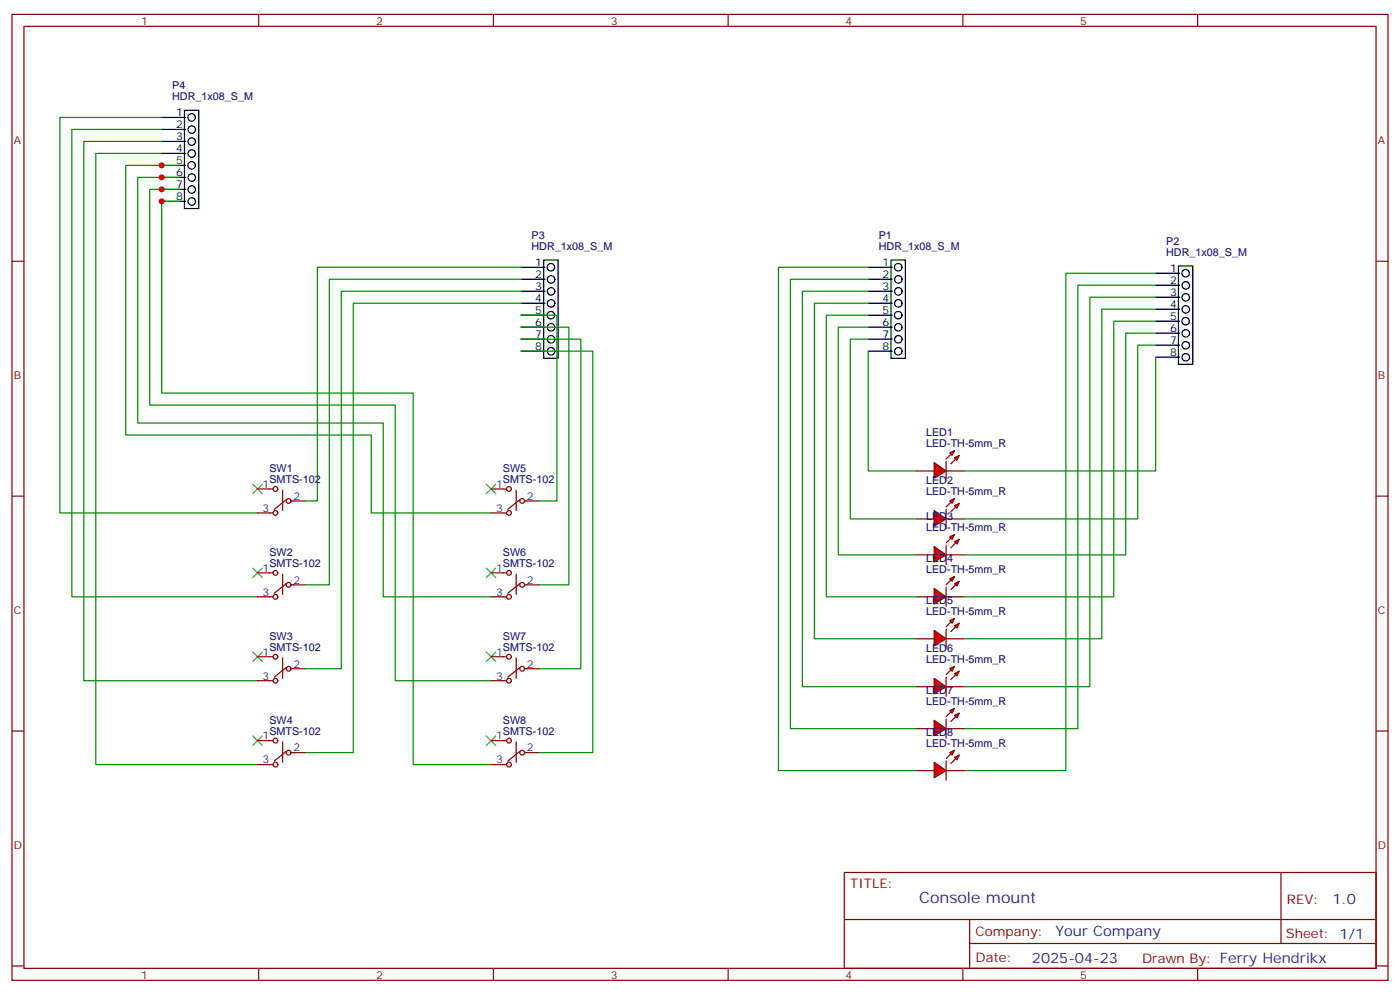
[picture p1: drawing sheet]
<svg xmlns="http://www.w3.org/2000/svg" width="412mm" height="293mm" viewBox="0 0 412 293" stroke-linecap="round" stroke-linejoin="round" font-family="sans-serif">
<g fill="none" stroke="#870000" stroke-width=".35">
<path d="M3.5 4.2h405.4v284.4h-405.4zM7.1 7.8h398.2v277.2h-398.2zM76.2 4.2v3.6M145.3 4.2v3.6M214.5 4.2v3.6M283.6 4.2v3.6M352.8 4.2v3.6M3.5 76.9h3.6M405.3 76.9h3.6M3.5 146.1h3.6M405.3 146.1h3.6M3.5 215.2h3.6"/>
<path d="M405.3 215.2h3.6M248.7 256.8h156.6v28.2h-156.6zM377.3 256.8v20.9M248.7 270.7h156.5M285.6 277.7h119.6M285.6 270.7v14.1M3.5 284.3h3.6M76.2 285v3.6M145.3 285v3.6M214.5 285v3.6M283.6 285v3.6M352.8 285v3.6"/>
<path d="M405.3 284.3h3.6"/>
</g>
<g fill="none" stroke="#000" stroke-width=".35">
<path d="M47.6 34.6h7.1M47.6 38.1h7.1M54.3 32.5h4.3v28.9h-4.3zM47.6 41.6h7.1M47.6 45.2h7.1M47.6 48.7h7.1M47.6 52.2h7.1M47.6 55.7h7.1M47.6 59.3h7.1M153.5 78.7h7M160.2 76.6h4.2v28.9h-4.2zM255.8 78.7h7"/>
<path d="M262.5 76.6h4.2v28.9h-4.2zM347.1 78.3h4.3v28.9h-4.3zM153.5 82.2h7M153.5 85.7h7M153.5 89.3h7M153.5 92.8h7M153.5 96.3h7M153.5 99.8h7M255.8 82.2h7M255.8 85.7h7M255.8 89.3h7M255.8 92.8h7"/>
<path d="M255.8 96.3h7M255.8 99.8h7M340.4 80.4h7.1M340.4 84h7.1M340.4 87.5h7.1M340.4 91h7.1M340.4 94.5h7.1M340.4 98.1h7.1M153.5 103.4h7M255.8 103.4h7M340.4 101.6h7.1M340.4 105.1h7.1"/>
<circle cx="56.4" cy="34.6" r="1.1"/>
<circle cx="56.5" cy="38.1" r="1.1"/>
<circle cx="56.4" cy="48.7" r="1.1"/>
<circle cx="56.5" cy="55.8" r="1.1"/>
<circle cx="56.5" cy="52.3" r="1.1"/>
<circle cx="56.5" cy="59.3" r="1.1"/>
<circle cx="56.5" cy="45.2" r="1.1"/>
<circle cx="56.5" cy="41.7" r="1.1"/>
<circle cx="162.3" cy="78.7" r="1.1"/>
<circle cx="264.6" cy="78.7" r="1.1"/>
<circle cx="162.3" cy="92.8" r="1.1"/>
<circle cx="162.3" cy="99.9" r="1.1"/>
<circle cx="162.3" cy="82.2" r="1.1"/>
<circle cx="162.3" cy="85.8" r="1.1"/>
<circle cx="162.3" cy="89.3" r="1.1"/>
<circle cx="162.3" cy="96.4" r="1.1"/>
<circle cx="264.6" cy="92.8" r="1.1"/>
<circle cx="264.6" cy="99.9" r="1.1"/>
<circle cx="264.6" cy="96.4" r="1.1"/>
<circle cx="264.6" cy="89.3" r="1.1"/>
<circle cx="264.6" cy="82.2" r="1.1"/>
<circle cx="264.6" cy="85.8" r="1.1"/>
<circle cx="349.3" cy="94.5" r="1.1"/>
<circle cx="349.3" cy="80.4" r="1.1"/>
<circle cx="349.3" cy="91.1" r="1.1"/>
<circle cx="349.3" cy="87.5" r="1.1"/>
<circle cx="349.3" cy="84" r="1.1"/>
<circle cx="349.3" cy="98.1" r="1.1"/>
<circle cx="162.3" cy="103.4" r="1.1"/>
<circle cx="264.6" cy="103.4" r="1.1"/>
<circle cx="349.3" cy="101.6" r="1.1"/>
<circle cx="349.3" cy="105.2" r="1.1"/>
</g>
<g fill="#f00" stroke="#870000" stroke-width=".35">
<path d="M275.2 136.2l3.5 2.4-3.5 2.2z"/>
<path d="M278.7 135.8v5.7z"/>
</g>
<g fill="#870000" stroke="#870000" stroke-width=".35">
<path d="M278.7 135.1l1.4-1.4z"/>
<path d="M280.1 136.5l1.4-1.4z"/>
</g>
<g fill="#f00" stroke="#870000" stroke-width=".35">
<path d="M279.8 133.4l1.4-.8-.7 1.5z"/>
<path d="M281.2 134.8l1.4-.7-.7 1.4z"/>
</g>
<path d="M269.9 138.6h5.3M278.7 138.6h5.3" fill="none" stroke="#870000" stroke-width=".35"/>
<g fill="#f00" stroke="#870000" stroke-width=".35">
<path d="M275.2 150.3l3.5 2.5-3.5 2.1z"/>
<path d="M278.7 149.9v5.7z"/>
</g>
<g fill="#870000" stroke="#870000" stroke-width=".35">
<path d="M278.7 149.2l1.4-1.4z"/>
<path d="M280.1 150.6l1.4-1.4z"/>
</g>
<g fill="#f00" stroke="#870000" stroke-width=".35">
<path d="M279.8 147.5l1.4-.7-.7 1.4z"/>
<path d="M281.2 148.9l1.4-.7-.7 1.4z"/>
</g>
<path d="M269.9 152.8h5.3M278.7 152.8h5.3" fill="none" stroke="#870000" stroke-width=".35"/>
<g fill="#f00" stroke="#870000" stroke-width=".35">
<path d="M275.2 160.9l3.5 2.4-3.5 2.2z"/>
<path d="M278.7 160.5v5.7z"/>
</g>
<g fill="#870000" stroke="#870000" stroke-width=".35">
<path d="M278.7 159.8l1.4-1.4z"/>
<path d="M280.1 161.2l1.4-1.4z"/>
</g>
<g fill="#f00" stroke="#870000" stroke-width=".35">
<path d="M279.8 158l1.4-.7-.7 1.5z"/>
<path d="M281.2 159.5l1.4-.7-.7 1.4z"/>
</g>
<path d="M269.9 163.3h5.3M278.7 163.3h5.3" fill="none" stroke="#870000" stroke-width=".35"/>
<g fill="#f00" stroke="#870000" stroke-width=".35">
<path d="M275.2 173.2l3.5 2.5-3.5 2.1z"/>
<path d="M278.7 172.9v5.6z"/>
</g>
<g fill="#870000" stroke="#870000" stroke-width=".35">
<path d="M278.7 172.2l1.4-1.5z"/>
<path d="M280.1 173.6l1.4-1.4z"/>
</g>
<g fill="#f00" stroke="#870000" stroke-width=".35">
<path d="M279.8 170.4l1.4-.7-.7 1.4z"/>
<path d="M281.2 171.8l1.4-.7-.7 1.4z"/>
</g>
<path d="M269.9 175.7h5.3M278.7 175.7h5.3" fill="none" stroke="#870000" stroke-width=".35"/>
<g fill="#f00" stroke="#870000" stroke-width=".35">
<path d="M275.2 185.6l3.5 2.4-3.5 2.1z"/>
<path d="M278.7 185.2v5.7z"/>
</g>
<g fill="#870000" stroke="#870000" stroke-width=".35">
<path d="M278.7 184.5l1.4-1.4z"/>
<path d="M280.1 185.9l1.4-1.4z"/>
</g>
<g fill="#f00" stroke="#870000" stroke-width=".35">
<path d="M279.8 182.7l1.4-.7-.7 1.4z"/>
<path d="M281.2 184.2l1.4-.8-.7 1.5z"/>
</g>
<path d="M269.9 188h5.3M278.7 188h5.3" fill="none" stroke="#870000" stroke-width=".35"/>
<g fill="#f00" stroke="#870000" stroke-width=".35">
<path d="M275.2 199.7l3.5 2.4-3.5 2.2z"/>
<path d="M278.7 199.3v5.7z"/>
</g>
<g fill="#870000" stroke="#870000" stroke-width=".35">
<path d="M278.7 198.6l1.4-1.4z"/>
<path d="M280.1 200l1.4-1.4z"/>
</g>
<g fill="#f00" stroke="#870000" stroke-width=".35">
<path d="M279.8 196.9l1.4-.8-.7 1.5z"/>
<path d="M281.2 198.3l1.4-.7-.7 1.4z"/>
</g>
<path d="M269.9 202.1h5.3M278.7 202.1h5.3" fill="none" stroke="#870000" stroke-width=".35"/>
<g fill="#f00" stroke="#870000" stroke-width=".35">
<path d="M275.2 212l3.5 2.5-3.5 2.1z"/>
<path d="M278.7 211.7v5.6z"/>
</g>
<g fill="#870000" stroke="#870000" stroke-width=".35">
<path d="M278.7 211l1.4-1.4z"/>
<path d="M280.1 212.4l1.4-1.4z"/>
</g>
<g fill="#f00" stroke="#870000" stroke-width=".35">
<path d="M279.8 209.2l1.4-.7-.7 1.4z"/>
<path d="M281.2 210.6l1.4-.7-.7 1.4z"/>
</g>
<path d="M269.9 214.5h5.3M278.7 214.5h5.3" fill="none" stroke="#870000" stroke-width=".35"/>
<g fill="#f00" stroke="#870000" stroke-width=".35">
<path d="M275.2 224.4l3.5 2.4-3.5 2.2z"/>
<path d="M278.7 224v5.7z"/>
</g>
<g fill="#870000" stroke="#870000" stroke-width=".35">
<path d="M278.7 223.3l1.4-1.4z"/>
<path d="M280.1 224.7l1.4-1.4z"/>
</g>
<g fill="#f00" stroke="#870000" stroke-width=".35">
<path d="M279.8 221.5l1.4-.7-.7 1.5z"/>
<path d="M281.2 223l1.4-.7-.7 1.4z"/>
</g>
<g fill="none" stroke="#870000" stroke-width=".35">
<path d="M75.8 143.9h4.6M75.8 151h4.6M83.3 144.3v6M84.3 147.1l-3.5 2.8M85.7 147.5h4.3M144.6 143.9h4.6M144.6 151h4.6M152 144.3v6M153.1 147.1l-3.5 2.8M154.5 147.5h4.2M75.8 168.6h4.6M75.8 175.7h4.6"/>
<path d="M83.3 169v6M84.3 171.8l-3.5 2.8M85.7 172.2h4.3M144.6 168.6h4.6M144.6 175.7h4.6M152 169v6M153.1 171.8l-3.5 2.8M154.5 172.2h4.2M75.8 193.3h4.6M83.3 193.7v6M84.3 196.5l-3.5 2.8M85.7 196.9h4.3"/>
<path d="M144.6 193.3h4.6M152 193.7v6M153.1 196.5l-3.5 2.8M154.5 196.9h4.2M75.8 200.4h4.6M75.8 218h4.6M83.3 218.4v6M144.6 200.4h4.6M144.6 218h4.6M152 218.4v6M75.8 225.1h4.6M84.3 221.2l-3.5 2.8"/>
<path d="M85.7 221.5h4.3M144.6 225.1h4.6M153.1 221.2l-3.5 2.8M154.5 221.5h4.2M269.9 226.8h5.3M278.7 226.8h5.3"/>
<circle cx="81.1" cy="143.9" r=".71"/>
<circle cx="81.1" cy="151" r=".71"/>
<circle cx="85" cy="147.5" r=".71"/>
<circle cx="149.9" cy="151" r=".71"/>
<circle cx="149.9" cy="143.9" r=".71"/>
<circle cx="153.8" cy="147.5" r=".71"/>
<circle cx="81.1" cy="175.7" r=".71"/>
<circle cx="81.1" cy="168.6" r=".71"/>
<circle cx="85" cy="172.2" r=".71"/>
<circle cx="149.9" cy="168.6" r=".71"/>
<circle cx="149.9" cy="175.7" r=".71"/>
<circle cx="153.8" cy="172.2" r=".71"/>
<circle cx="81.1" cy="193.3" r=".71"/>
<circle cx="85" cy="196.8" r=".71"/>
<circle cx="149.9" cy="193.3" r=".71"/>
<circle cx="153.8" cy="196.8" r=".71"/>
<circle cx="81.1" cy="200.4" r=".71"/>
<circle cx="81.1" cy="218" r=".71"/>
<circle cx="149.9" cy="200.4" r=".71"/>
<circle cx="149.9" cy="218" r=".71"/>
<circle cx="81.1" cy="225.1" r=".71"/>
<circle cx="85" cy="221.5" r=".71"/>
<circle cx="149.9" cy="225.1" r=".71"/>
<circle cx="153.8" cy="221.5" r=".71"/>
</g>
<g fill="none" stroke="#008700" stroke-width=".35">
<path d="M47.6 34.6h-30v116.4h58.2M47.6 38.1h-26.4v137.6h54.6M47.6 41.6h-22.9v158.8h51.1M47.6 45.2h-19.4v179.9h47.6M52.9 48.7h-15.9v79.4h72.4v22.9h35.2M52.9 52.2h-12.3v72.3h72.3v51.2h31.7M52.9 59.3h-5.3v56.4h74.1v109.4h22.9M52.9 55.7h-8.8v63.5h72.3v81.2h28.2M153.5 78.7h-60v68.8h-3.5M255.8 78.7h-26.5v148.1h40.6M153.5 82.2h-56.5v90h-7M153.5 85.7h-53v111.2h-10.5"/>
<path d="M153.5 89.3h-49.4v132.2h-14.1M153.5 92.8h10.5v54.7h-5.3M153.5 96.3h14.1v75.9h-8.9M153.5 99.8h17.6v97.1h-12.4M255.8 99.8h-5.3v53h19.4M255.8 96.3h-8.9v67h23M255.8 92.8h-12.4v82.9h26.5M255.8 89.3h-15.9v98.7h30M255.8 85.7h-19.4v116.4h33.5M255.8 82.2h-23v132.3h37.1M340.4 98.1h-8.8v65.2h-47.6M340.4 94.5h-12.3v81.2h-44.1"/>
<path d="M340.4 91h-15.8v97h-40.6M340.4 87.5h-19.4v114.6h-37M340.4 84h-22.9v130.5h-33.5M340.4 80.4h-26.4v146.4h-30M153.5 103.4h21.1v118.1h-15.9M255.8 103.4v35.2h14.1M340.4 105.1v33.5h-56.4M340.4 101.6h-5.3v51.2h-51.1"/>
</g>
<g fill="none" stroke="#3c3" stroke-width=".35">
<path d="M74.4 142.5l2.9 2.8M77.3 142.5l-2.9 2.8M143.2 142.5l2.8 2.8M146 142.5l-2.8 2.8M74.4 167.2l2.9 2.8M77.3 167.2l-2.9 2.8M143.2 167.2l2.8 2.8M146 167.2l-2.8 2.8M74.4 191.9l2.9 2.8M77.3 191.9l-2.9 2.8M143.2 191.9l2.8 2.8M146 191.9l-2.8 2.8"/>
<path d="M74.4 216.6l2.9 2.8M77.3 216.6l-2.9 2.8M143.2 216.6l2.8 2.8M146 216.6l-2.8 2.8"/>
</g>
<g fill="#c00">
<circle cx="47.6" cy="55.7" r=".88"/>
<circle cx="47.6" cy="52.2" r=".88"/>
<circle cx="47.6" cy="48.7" r=".88"/>
<circle cx="47.6" cy="59.3" r=".88"/>
</g>
<text font-size="4.6" fill="#00f" x="270.8" y="265.8">Console mount</text>
<g font-size="4.2" fill="#00f">
<text x="392.5" y="266.1">1.0</text>
<text x="310.9" y="275.6">Your Company</text>
<text x="304" y="283.4">2025-04-23</text>
</g>
<g font-size="3.9" fill="#800">
<text x="250.5" y="261.4">TITLE:</text>
<text x="379.1" y="266.1">REV:</text>
<text x="287.4" y="275.6">Company:</text>
<text x="378.7" y="276.2">Sheet: 1/1</text>
<text x="287.4" y="283.3">Date:</text>
<text x="336.4" y="283.4">Draw</text>
<text x="346.6" y="283.4">n By: Ferry Hendrikx</text>
</g>
<g font-size="3.2" fill="#800">
<text x="41.6" y="7.2">1</text>
<text x="110.8" y="7.2">2</text>
<text x="179.9" y="7.2">3</text>
<text x="249.1" y="7.2">4</text>
<text x="318.2" y="7.2">5</text>
<text x="4.1" y="42.3">A</text>
<text x="405.9" y="42.3">A</text>
<text x="4.1" y="111.5">B</text>
<text x="405.9" y="111.5">B</text>
<text x="4.1" y="180.6">C</text>
<text x="405.9" y="180.6">C</text>
<text x="4.1" y="249.8">D</text>
<text x="405.9" y="249.8">D</text>
<text x="41.6" y="288">1</text>
<text x="110.8" y="288">2</text>
<text x="179.9" y="288">3</text>
<text x="249.1" y="288">4</text>
<text x="318.2" y="288">5</text>
</g>
<g font-size="3.2" fill="#000080">
<text x="50.7" y="29.4">HDR_1x08_S_M</text>
<text x="50.7" y="26.2">P4</text>
<text x="156.6" y="70.3">P3</text>
<text x="258.9" y="70.3">P1</text>
<text x="156.6" y="73.5">HDR_1x08_S_M</text>
<text x="258.9" y="73.5">HDR_1x08_S_M</text>
<text x="343.5" y="75.3">HDR_1x08_S_M</text>
<text x="343.5" y="72.1">P2</text>
<text x="272.8" y="131.6">LED-TH-5mm_R</text>
<text x="272.8" y="128.4">LED1</text>
<text x="79.3" y="142.2">SMTS-102</text>
<text x="79.3" y="139">SW1</text>
<text x="148.1" y="142.2">SMTS-102</text>
<text x="148.1" y="139">SW5</text>
<text x="272.8" y="142.5">LED2</text>
<text x="272.8" y="145.7">LED-TH-5mm_R</text>
<text x="272.8" y="153.1">LED3</text>
<text x="272.8" y="156.3">LED-TH-5mm_R</text>
<text x="79.3" y="166.9">SMTS-102</text>
<text x="79.3" y="163.7">SW2</text>
<text x="148.1" y="166.9">SMTS-102</text>
<text x="148.1" y="163.7">SW6</text>
<text x="272.8" y="165.4">LED4</text>
<text x="272.8" y="168.6">LED-TH-5mm_R</text>
<text x="272.8" y="177.8">LED5</text>
<text x="272.8" y="181">LED-TH-5mm_R</text>
<text x="79.3" y="191.6">SMTS-102</text>
<text x="79.3" y="188.4">SW3</text>
<text x="148.1" y="191.6">SMTS-102</text>
<text x="148.1" y="188.4">SW7</text>
<text x="272.8" y="191.9">LED6</text>
<text x="272.8" y="195.1">LED-TH-5mm_R</text>
<text x="272.8" y="207.4">LED-TH-5mm_R</text>
<text x="272.8" y="204.2">LED7</text>
<text x="79.3" y="213.1">SW4</text>
<text x="148.1" y="213.1">SW8</text>
<text x="79.3" y="216.3">SMTS-102</text>
<text x="148.1" y="216.3">SMTS-102</text>
<text x="272.8" y="219.8">LED-TH-5mm_R</text>
<text x="272.8" y="216.6">LED8</text>
</g>
<g font-size="3.2">
<text x="51.9" y="34.2">1</text>
<text x="51.9" y="37.7">2</text>
<text x="51.9" y="41.3">3</text>
<text x="51.9" y="44.8">4</text>
<text x="51.9" y="48.3">5</text>
<text x="51.9" y="51.9">6</text>
<text x="51.9" y="55.4">7</text>
<text x="51.9" y="58.9">8</text>
<text x="157.7" y="78.3">1</text>
<text x="157.7" y="81.8">2</text>
<text x="260" y="78.3">1</text>
<text x="260" y="81.8">2</text>
<text x="344.7" y="80.1">1</text>
<text x="344.7" y="83.6">2</text>
<text x="157.7" y="85.4">3</text>
<text x="157.7" y="88.9">4</text>
<text x="260" y="85.4">3</text>
<text x="260" y="88.9">4</text>
<text x="344.7" y="87.1">3</text>
<text x="157.7" y="92.4">5</text>
<text x="157.7" y="96">6</text>
<text x="260" y="92.4">5</text>
<text x="260" y="96">6</text>
<text x="344.7" y="90.7">4</text>
<text x="344.7" y="94.2">5</text>
<text x="157.7" y="99.5">7</text>
<text x="260" y="99.5">7</text>
<text x="344.7" y="97.7">6</text>
<text x="344.7" y="101.2">7</text>
<text x="157.7" y="103">8</text>
<text x="260" y="103">8</text>
<text x="344.7" y="104.8">8</text>
</g>
<g font-size="3.2" fill="#00f">
<text x="77.4" y="143.6">1</text>
<text x="146.2" y="143.6">1</text>
<text x="86.4" y="147.1">2</text>
<text x="155.2" y="147.1">2</text>
<text x="77.4" y="150.6">3</text>
<text x="146.2" y="150.6">3</text>
<text x="77.4" y="168.3">1</text>
<text x="86.4" y="171.8">2</text>
<text x="146.2" y="168.3">1</text>
<text x="155.2" y="171.8">2</text>
<text x="77.4" y="175.3">3</text>
<text x="146.2" y="175.3">3</text>
<text x="77.4" y="193">1</text>
<text x="86.4" y="196.5">2</text>
<text x="146.2" y="193">1</text>
<text x="155.2" y="196.5">2</text>
<text x="77.4" y="200">3</text>
<text x="146.2" y="200">3</text>
<text x="77.4" y="217.7">1</text>
<text x="86.4" y="221.2">2</text>
<text x="146.2" y="217.7">1</text>
<text x="155.2" y="221.2">2</text>
<text x="77.4" y="224.7">3</text>
<text x="146.2" y="224.7">3</text>
</g>
</svg>
